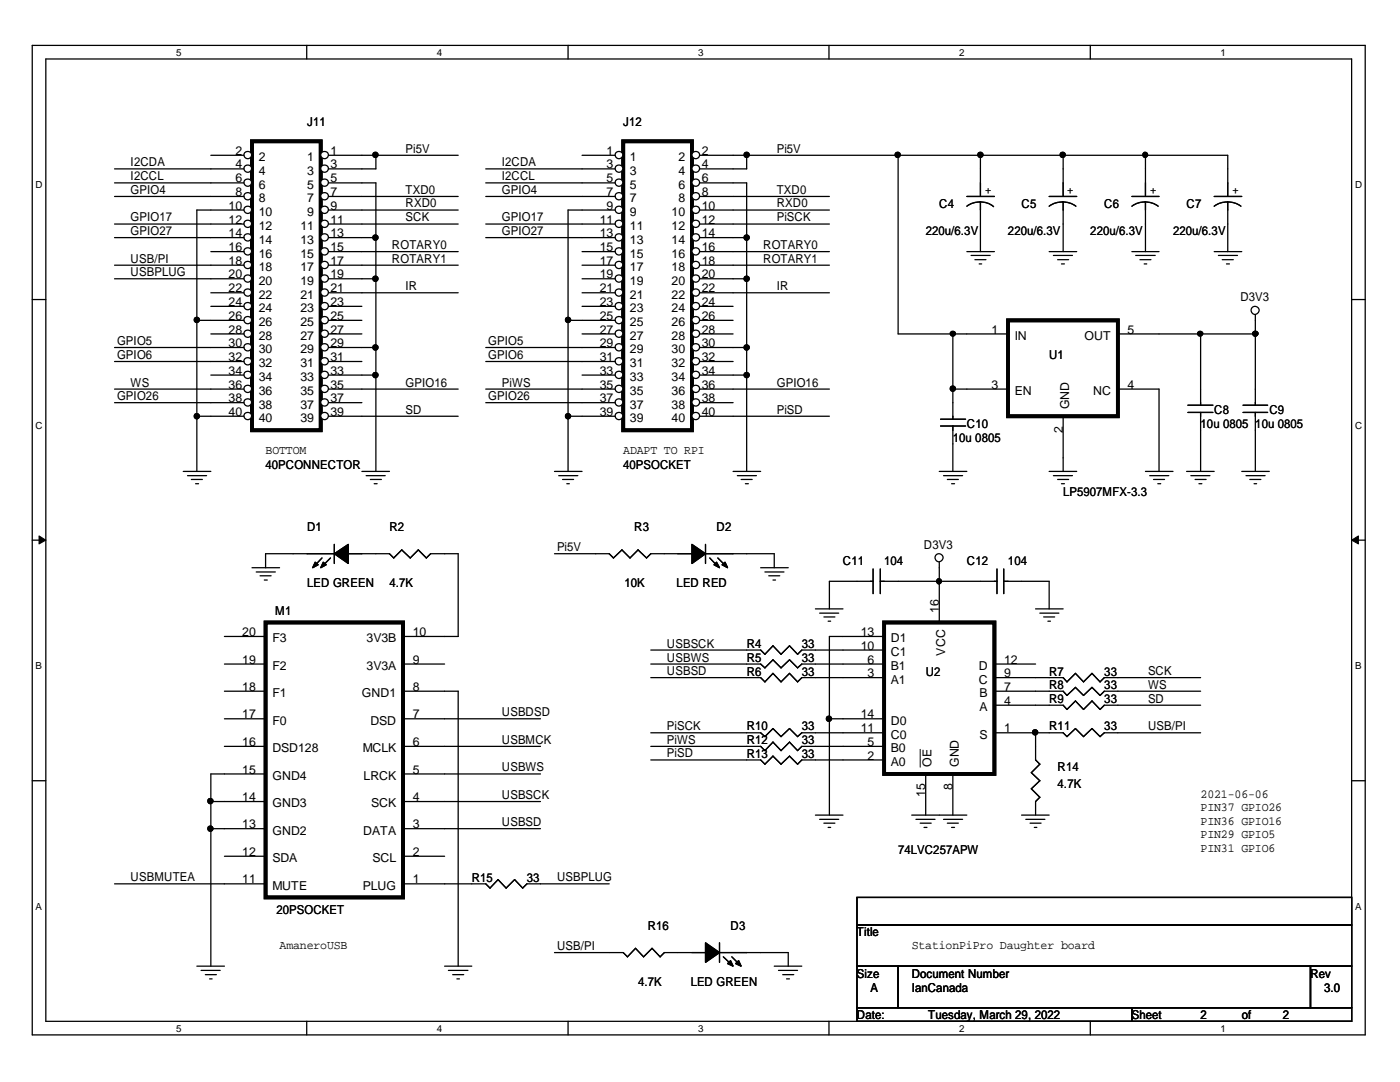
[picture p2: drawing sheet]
<svg xmlns="http://www.w3.org/2000/svg" width="279mm" height="216mm" viewBox="0 0 279 216" stroke-linecap="round" stroke-linejoin="round" font-family="sans-serif">
<path d="M6.4 9.1h266.1v197.4h-266.1zM9.1 11.8h260.6v192h-260.6z" fill="none" stroke="#000" stroke-width=".25"/>
<g fill="#fff">
<path d="M35.1 9.3h1.1v2.2h-1.1z"/>
<path d="M35.1 204h1.1v2.2h-1.1z"/>
</g>
<path d="M61.2 9.1v2.7M61.2 203.8v2.7" fill="none" stroke="#000" stroke-width=".25"/>
<g fill="#fff">
<path d="M87.2 9.3h1.1v2.2h-1.1z"/>
<path d="M87.2 204h1.1v2.2h-1.1z"/>
</g>
<path d="M113.4 9.1v2.7M113.4 203.8v2.7" fill="none" stroke="#000" stroke-width=".25"/>
<g fill="#fff">
<path d="M139.4 9.3h1.1v2.2h-1.1z"/>
<path d="M139.4 204h1.1v2.2h-1.1z"/>
</g>
<path d="M165.4 9.1v2.7M165.4 203.8v2.7" fill="none" stroke="#000" stroke-width=".25"/>
<g fill="#fff">
<path d="M191.4 9.3h1.1v2.2h-1.1z"/>
<path d="M191.4 204h1.1v2.2h-1.1z"/>
</g>
<path d="M217.6 9.1v2.7M217.6 203.8v2.7" fill="none" stroke="#000" stroke-width=".25"/>
<g fill="#fff">
<path d="M243.6 9.3h1.1v2.2h-1.1z"/>
<path d="M243.6 204h1.1v2.2h-1.1z"/>
<path d="M7.1 35.7h1.5v2.2h-1.5z"/>
<path d="M270.4 35.7h1.5v2.2h-1.5z"/>
<path d="M7.1 83.7h1.5v2.2h-1.5z"/>
<path d="M270.4 83.7h1.5v2.2h-1.5z"/>
</g>
<path d="M6.4 59.8h2.7M269.7 59.8h2.8" fill="none" stroke="#000" stroke-width=".25"/>
<g fill="#fff">
<path d="M7.1 131.7h1.3v2.2h-1.3z"/>
<path d="M270.4 131.7h1.3v2.2h-1.3z"/>
</g>
<path d="M6.4 107.8h2.7M269.7 107.8h2.8" fill="none" stroke="#000" stroke-width=".25"/>
<g fill="#000" stroke="#000" stroke-width=".2">
<path d="M7.8 106.9l1.3 .9-1.3 .7z" fill-rule="evenodd"/>
<path d="M269.7 107.8l1.4-.9v1.6z" fill-rule="evenodd"/>
</g>
<g fill="#fff">
<path d="M7.1 179.7h1.3v2.2h-1.3z"/>
<path d="M270.4 179.7h1.3v2.2h-1.3z"/>
</g>
<g fill="none" stroke="#000" stroke-width=".25">
<path d="M22.9 36.5h19.2M22.9 39.2h19.2M22.9 33.7h19.2M72.2 36.5h2.8v57.6M72.2 39.2h19.2M72.2 31h19.2M75 31v2.7h-2.8M96.9 36.5h19.3M96.9 39.2h19.3M96.9 33.7h19.3M146.3 36.5h2.7v57.6M146.3 39.2h19.2"/>
<path d="M146.3 31h98.7v8.2M149 31v2.7h-2.7M179.2 31v35.6h22M193 39.2h5.5M195.7 31v8.2M212.2 31v2.7M225.9 39.2h5.4M228.6 31v8.2M242.3 39.2h5.5M22.9 47.4h19.2M22.9 55.6h19.2M22.9 44.7h19.2"/>
<path d="M22.9 52.9h19.2M42.1 41.9h-2.8v52.2M72.2 47.4h2.8M72.2 55.6h2.8M72.2 41.9h19.2M72.2 44.7h19.2M72.2 58.4h19.2M72.2 50.2h19.2M72.2 52.9h19.2M96.9 47.4h19.3M96.9 44.7h19.3M116.2 41.9h-2.8v52.2"/>
<path d="M146.3 47.4h2.7M146.3 55.6h2.7M146.3 41.9h19.2M146.3 44.7h19.2M146.3 58.4h19.2M146.3 50.2h19.2M146.3 52.9h19.2M193 41.1a4.4 4.4 0 0 1 5.3 .1M193 50.2h5.5M193.8 51h3.8M194.6 51.8h2.2M195.4 52.7h.5"/>
<path d="M195.7 40.3v9.9M209.4 50.2h5.5M210.2 51h3.8M211.1 51.8h2.2M211.8 52.7h.6M212.2 44.7v5.5M225.9 41.1a4.5 4.5 0 0 1 5.2 0M225.9 50.2h5.4M226.7 51h3.8M227.5 51.8h2.2M228.3 52.7h.6M228.6 40.3v9.9"/>
<path d="M242.3 41.1a4.6 4.6 0 0 1 5.3 0M242.3 50.2h5.5M243.2 51h3.8M243.9 51.8h2.2M244.8 52.7h.6M245 40.3v9.9M22.9 69.3h19.2M22.9 77.6h19.2M22.9 72.1h19.2M39.3 63.9h2.8M72.2 69.3h2.8M72.2 74.8h2.8"/>
<path d="M72.2 77.6h19.2M96.9 69.3h19.3M96.9 77.6h19.3M96.9 72.1h19.3M113.4 63.9h2.8M146.3 69.3h2.7M146.3 74.8h2.7M146.3 77.6h19.2M190.2 77.6h11M190.2 66.6v17.1M223.1 77.6h8.2v16.5M223.1 66.6h27.4"/>
<path d="M239.6 66.6v11M250.5 62.8v18.1M22.9 80.3h19.2M36.6 94.1h5.5M37.4 94.9h3.8M38.2 95.7h2.2M39 96.5h.6M39.3 83.1h2.8M72.2 83.1h19.2M72.2 94.1h5.5M73.1 94.9h3.8M73.9 95.7h2.2"/>
<path d="M74.7 96.5h.6M96.9 80.3h19.3M110.7 94.1h5.5M111.5 94.9h3.8M112.3 95.7h2.2M113.1 96.5h.5M113.4 83.1h2.8M146.3 83.1h19.2M146.3 94.1h5.5M147.2 94.9h3.8M147.9 95.7h2.2M148.8 96.5h.6"/>
<path d="M187.5 94.1h5.5M187.7 85h5M187.7 83.7h5M188.3 94.9h3.8M189.1 95.7h2.2M189.9 96.5h.6M190.2 85v9.1M209.4 94.1h5.5M210.2 94.9h3.8M211.1 95.7h2.2M211.8 96.5h.6M212.2 83.1v11"/>
<path d="M228.6 94.1h5.5M229.4 94.9h3.9M230.2 95.7h2.2M231.1 96.5h.5M236.8 94.1h5.5M237.7 94.9h3.8M238.5 95.7h2.2M239.3 96.5h.6M239.6 85.9v8.2M247.8 94.1h5.5M248.1 82.3h4.9M248.1 80.9h4.9"/>
<path d="M248.7 94.9h3.8M249.4 95.7h2.2M250.3 96.5h.5M250.5 82.3v11.8M50.3 113.3h5.5M51.1 114.1h3.8M51.9 114.9h2.2M52.7 115.7h.6M64.3 111.3l-1.6 1.7M66 111.3l-1.7 1.7M66.7 110.5h-13.7v2.8M66.7 108.6v3.8"/>
<path d="M69.5 110.5h5.5M88.7 110.5h2.7v16.5h-2.7M110.7 110.5h8.2M149 110.5h5.5v2.8M151.8 113.3h5.5M152.7 114.1h3.8M153.4 114.9h2.2M154.3 115.7h.5M174.2 116h-8.7v5.5M174.2 113.5v4.9M175.7 116h20M175.7 113.5v4.9"/>
<path d="M187.5 112.2v3.8M203.9 116h5.5v5.5M88.7 137.9h2.7v54.9M129.9 135.2h21.9l.9 .9 1.6-1.7 1.6 1.7 1.7-1.7 1.6 1.7 .8-.9h8.2M129.9 129.7h21.9l.9 .9 1.6-1.7 1.6 1.7 1.7-1.7 1.6 1.7 .8-.9h8.2M129.9 132.5h21.9l.9 .8 1.6-1.6 1.6 1.6 1.7-1.6 1.6 1.6 .8-.8h8.2M162.7 121.5h5.5M163.6 122.3h3.8M164.4 123.1h2.2M165.3 124h.5M168.2 127h-2.7v35.6M206.7 137.9h5.5l.7 .9 1.7-1.6 1.6 1.6 1.7-1.6 1.6 1.6 .9-.9h19.2"/>
<path d="M206.7 135.2h2.7M206.7 121.5h5.5M207.5 122.3h3.8M208.3 123.1h2.2M209.1 124h.5M223.1 135.2h16.5M6.4 155.8h2.7M42.1 159.9h2.7M44.8 154.4h-2.7v38.4M88.7 154.4h19.2M88.7 159.9h19.2M88.7 148.9h19.2"/>
<path d="M88.7 143.4h19.2M129.9 148.9h21.9l.9 .9 1.6-1.7 1.6 1.7 1.7-1.7 1.6 1.7 .8-.9h8.2M129.9 146.2h21.9l.9 .8 1.6-1.6 1.6 1.6 1.7-1.6 1.6 1.6 .8-.8h8.2M129.9 151.6h21.9l.9 .9 1.6-1.6 1.6 1.6 1.7-1.6 1.6 1.6 .8-.9h8.2M165.5 143.4h2.7M206.7 140.7h5.5l.7 .9 1.7-1.7 1.6 1.7 1.7-1.7 1.6 1.7 .9-.9h19.2M209.4 146.2h-2.7v2.7M223.1 146.2h16.5M269.7 155.8h2.8M22.9 176.4h21.9M42.1 165.4h2.7M88.7 165.4h19.2"/>
<path d="M88.7 176.4h8.2l.9 .8 1.6-1.7 1.6 1.7 1.7-1.7 1.6 1.7 .9-.8h16.4M162.7 162.6h5.5M163.6 163.5h3.8M164.4 164.3h2.2M165.3 165.1h.5M171 179.1h98.7v5.5h-98.7zM181.9 162.6h11.1M182.8 163.5h3.8M183.6 164.3h2.2M184.4 165.1h.6M188.3 163.5h3.8M189.1 164.3h2.2"/>
<path d="M189.9 165.1h.6M203.9 162.6h5.5M204.7 163.5h3.8M205.6 164.3h2.2M206.4 165.1h.5M39.3 192.8h5.5M40.1 193.6h3.8M41 194.5h2.2M41.8 195.3h.5M88.7 192.8h5.4M89.5 193.6h3.9M90.3 194.5h2.2"/>
<path d="M91.2 195.3h.5M110.7 190.1h10.9M151.8 190.1h5.5v2.7M154.5 192.8h5.5M155.4 193.6h3.8M156.2 194.5h2.2M157 195.3h.6M171 184.6h98.7v8.2h-98.7zM171 192.8h8.2v8.3h-8.2zM179.2 192.8h82.3v8.3h-82.3zM261.5 192.8h8.2v8.3h-8.2zM171 201.1h54.9v2.7h-54.9z"/>
<path d="M225.9 201.1h43.8v2.7h-43.8z"/>
<circle cx="250.5" cy="61.9" r=".8"/>
<circle cx="187.4" cy="111.3" r=".8"/>
</g>
<g fill="#000" stroke="#000" stroke-width=".25">
<path d="M62.9 112.2l.6 .5-1.1 .6z" fill-rule="evenodd"/>
<path d="M62.9 112.2l.6 .5-1.1 .6z" fill-rule="evenodd"/>
<path d="M64.5 112.2l.6 .5-1.1 .6z" fill-rule="evenodd"/>
<path d="M64.5 112.2l.6 .5-1.1 .6z" fill-rule="evenodd"/>
<path d="M66.7 110.5l2.8-1.9v3.8z" fill-rule="evenodd"/>
<path d="M66.7 110.5l2.8-1.9v3.8z" fill-rule="evenodd"/>
<circle cx="74.9" cy="30.9" r=".52"/>
<circle cx="149" cy="30.9" r=".52"/>
<circle cx="179.1" cy="30.9" r=".52"/>
<circle cx="195.7" cy="30.9" r=".52"/>
<circle cx="212.1" cy="30.9" r=".52"/>
<circle cx="228.5" cy="30.9" r=".5"/>
<circle cx="74.9" cy="47.4" r=".52"/>
<circle cx="74.9" cy="55.6" r=".52"/>
<circle cx="149" cy="55.6" r=".52"/>
<circle cx="149" cy="47.4" r=".52"/>
<circle cx="39.3" cy="63.8" r=".52"/>
<circle cx="74.9" cy="74.8" r=".52"/>
<circle cx="74.9" cy="69.3" r=".52"/>
<circle cx="113.4" cy="63.8" r=".52"/>
<circle cx="149" cy="74.8" r=".52"/>
<circle cx="149" cy="69.3" r=".52"/>
<circle cx="190.2" cy="77.5" r=".52"/>
<circle cx="190.2" cy="66.6" r=".5"/>
<circle cx="239.5" cy="66.6" r=".5"/>
<circle cx="250.5" cy="66.6" r=".5"/>
<circle cx="39.3" cy="83" r=".52"/>
<circle cx="113.4" cy="83" r=".52"/>
<circle cx="187.4" cy="116" r=".5"/>
<circle cx="42" cy="159.8" r=".52"/>
<circle cx="165.4" cy="143.4" r=".52"/>
<circle cx="206.6" cy="146.1" r=".52"/>
<circle cx="42" cy="165.3" r=".52"/>
</g>
<path d="M124.4 28.2h13.7v57.7h-13.7zM201.2 63.9h21.9v19.2h-21.9z" fill="none" stroke="#000" stroke-width=".76"/>
<circle cx="123.5" cy="30.9" r=".75" fill="#fff" stroke="#000" stroke-width=".25"/>
<path d="M116.2 31h6.6" fill="none" stroke="#000" stroke-width=".25"/>
<circle cx="138.9" cy="30.9" r=".75" fill="#fff" stroke="#000" stroke-width=".25"/>
<path d="M139.7 31h6.6" fill="none" stroke="#000" stroke-width=".25"/>
<circle cx="123.5" cy="33.7" r=".75" fill="#fff" stroke="#000" stroke-width=".25"/>
<path d="M116.2 33.7h6.6" fill="none" stroke="#000" stroke-width=".25"/>
<circle cx="138.9" cy="33.7" r=".75" fill="#fff" stroke="#000" stroke-width=".25"/>
<path d="M139.7 33.7h6.6" fill="none" stroke="#000" stroke-width=".25"/>
<circle cx="123.5" cy="36.5" r=".75" fill="#fff" stroke="#000" stroke-width=".25"/>
<path d="M116.2 36.5h6.6" fill="none" stroke="#000" stroke-width=".25"/>
<circle cx="138.9" cy="36.5" r=".75" fill="#fff" stroke="#000" stroke-width=".25"/>
<path d="M139.7 36.5h6.6" fill="none" stroke="#000" stroke-width=".25"/>
<circle cx="123.5" cy="39.2" r=".75" fill="#fff" stroke="#000" stroke-width=".25"/>
<path d="M116.2 39.2h6.6" fill="none" stroke="#000" stroke-width=".25"/>
<circle cx="138.9" cy="39.2" r=".75" fill="#fff" stroke="#000" stroke-width=".25"/>
<path d="M139.7 39.2h6.6" fill="none" stroke="#000" stroke-width=".25"/>
<circle cx="123.5" cy="41.9" r=".75" fill="#fff" stroke="#000" stroke-width=".25"/>
<path d="M116.2 41.9h6.6" fill="none" stroke="#000" stroke-width=".25"/>
<circle cx="138.9" cy="41.9" r=".75" fill="#fff" stroke="#000" stroke-width=".25"/>
<path d="M139.7 41.9h6.6" fill="none" stroke="#000" stroke-width=".25"/>
<circle cx="123.5" cy="44.7" r=".75" fill="#fff" stroke="#000" stroke-width=".25"/>
<path d="M116.2 44.7h6.6" fill="none" stroke="#000" stroke-width=".25"/>
<circle cx="138.9" cy="44.7" r=".75" fill="#fff" stroke="#000" stroke-width=".25"/>
<path d="M139.7 44.7h6.6" fill="none" stroke="#000" stroke-width=".25"/>
<circle cx="123.5" cy="47.4" r=".75" fill="#fff" stroke="#000" stroke-width=".25"/>
<path d="M116.2 47.4h6.6" fill="none" stroke="#000" stroke-width=".25"/>
<circle cx="138.9" cy="47.4" r=".75" fill="#fff" stroke="#000" stroke-width=".25"/>
<path d="M139.7 47.4h6.6" fill="none" stroke="#000" stroke-width=".25"/>
<circle cx="123.5" cy="50.2" r=".75" fill="#fff" stroke="#000" stroke-width=".25"/>
<path d="M116.2 50.2h6.6" fill="none" stroke="#000" stroke-width=".25"/>
<circle cx="138.9" cy="50.2" r=".75" fill="#fff" stroke="#000" stroke-width=".25"/>
<path d="M139.7 50.2h6.6" fill="none" stroke="#000" stroke-width=".25"/>
<circle cx="123.5" cy="52.9" r=".75" fill="#fff" stroke="#000" stroke-width=".25"/>
<path d="M116.2 52.9h6.6" fill="none" stroke="#000" stroke-width=".25"/>
<circle cx="138.9" cy="52.9" r=".75" fill="#fff" stroke="#000" stroke-width=".25"/>
<path d="M139.7 52.9h6.6" fill="none" stroke="#000" stroke-width=".25"/>
<circle cx="123.5" cy="55.6" r=".75" fill="#fff" stroke="#000" stroke-width=".25"/>
<path d="M116.2 55.6h6.6" fill="none" stroke="#000" stroke-width=".25"/>
<circle cx="138.9" cy="55.6" r=".75" fill="#fff" stroke="#000" stroke-width=".25"/>
<path d="M139.7 55.6h6.6" fill="none" stroke="#000" stroke-width=".25"/>
<circle cx="123.5" cy="58.4" r=".75" fill="#fff" stroke="#000" stroke-width=".25"/>
<path d="M116.2 58.4h6.6" fill="none" stroke="#000" stroke-width=".25"/>
<circle cx="138.9" cy="58.4" r=".75" fill="#fff" stroke="#000" stroke-width=".25"/>
<path d="M139.7 58.4h6.6" fill="none" stroke="#000" stroke-width=".25"/>
<circle cx="123.5" cy="61.1" r=".75" fill="#fff" stroke="#000" stroke-width=".25"/>
<path d="M116.2 61.1h6.6" fill="none" stroke="#000" stroke-width=".25"/>
<circle cx="138.9" cy="61.1" r=".75" fill="#fff" stroke="#000" stroke-width=".25"/>
<path d="M139.7 61.1h6.6" fill="none" stroke="#000" stroke-width=".25"/>
<circle cx="123.5" cy="63.9" r=".75" fill="#fff" stroke="#000" stroke-width=".25"/>
<path d="M116.2 63.9h6.6" fill="none" stroke="#000" stroke-width=".25"/>
<circle cx="138.9" cy="63.9" r=".75" fill="#fff" stroke="#000" stroke-width=".25"/>
<path d="M139.7 63.9h6.6" fill="none" stroke="#000" stroke-width=".25"/>
<circle cx="123.5" cy="66.6" r=".75" fill="#fff" stroke="#000" stroke-width=".25"/>
<path d="M116.2 66.6h6.6" fill="none" stroke="#000" stroke-width=".25"/>
<circle cx="138.9" cy="66.6" r=".75" fill="#fff" stroke="#000" stroke-width=".25"/>
<path d="M139.7 66.6h6.6" fill="none" stroke="#000" stroke-width=".25"/>
<circle cx="123.5" cy="69.3" r=".75" fill="#fff" stroke="#000" stroke-width=".25"/>
<path d="M116.2 69.3h6.6" fill="none" stroke="#000" stroke-width=".25"/>
<circle cx="138.9" cy="69.3" r=".75" fill="#fff" stroke="#000" stroke-width=".25"/>
<path d="M139.7 69.3h6.6" fill="none" stroke="#000" stroke-width=".25"/>
<circle cx="123.5" cy="72.1" r=".75" fill="#fff" stroke="#000" stroke-width=".25"/>
<path d="M116.2 72.1h6.6" fill="none" stroke="#000" stroke-width=".25"/>
<circle cx="138.9" cy="72.1" r=".75" fill="#fff" stroke="#000" stroke-width=".25"/>
<path d="M139.7 72.1h6.6" fill="none" stroke="#000" stroke-width=".25"/>
<circle cx="123.5" cy="74.8" r=".75" fill="#fff" stroke="#000" stroke-width=".25"/>
<path d="M116.2 74.8h6.6" fill="none" stroke="#000" stroke-width=".25"/>
<circle cx="138.9" cy="74.8" r=".75" fill="#fff" stroke="#000" stroke-width=".25"/>
<path d="M139.7 74.8h6.6" fill="none" stroke="#000" stroke-width=".25"/>
<circle cx="123.5" cy="77.6" r=".75" fill="#fff" stroke="#000" stroke-width=".25"/>
<path d="M116.2 77.6h6.6" fill="none" stroke="#000" stroke-width=".25"/>
<circle cx="138.9" cy="77.6" r=".75" fill="#fff" stroke="#000" stroke-width=".25"/>
<path d="M139.7 77.6h6.6" fill="none" stroke="#000" stroke-width=".25"/>
<circle cx="123.5" cy="80.3" r=".75" fill="#fff" stroke="#000" stroke-width=".25"/>
<path d="M116.2 80.3h6.6" fill="none" stroke="#000" stroke-width=".25"/>
<circle cx="138.9" cy="80.3" r=".75" fill="#fff" stroke="#000" stroke-width=".25"/>
<path d="M139.7 80.3h6.6" fill="none" stroke="#000" stroke-width=".25"/>
<circle cx="123.5" cy="83" r=".75" fill="#fff" stroke="#000" stroke-width=".25"/>
<path d="M116.2 83.1h6.6" fill="none" stroke="#000" stroke-width=".25"/>
<circle cx="138.9" cy="83" r=".75" fill="#fff" stroke="#000" stroke-width=".25"/>
<path d="M139.7 83.1h6.6M195.7 116h3.3M199 113.5v4.9M200.3 116h3.6M200.3 113.5v4.9M209.4 135.2h2.8l.7 .9 1.7-1.7 1.6 1.7 1.7-1.7 1.6 1.7 .9-.9h2.7M206.7 148.9v2.7l.8 .9-1.7 1.7 1.7 1.6-1.7 1.6 1.7 1.7-.8 .8v2.7M121.6 190.1h2.8l.8 .8 1.6-1.7 1.6 1.7 1.7-1.7 1.6 1.7 .9-.8h8.2M143.6 190.1h8.2M143.6 188.1v3.9M144.4 190.9l1.6 1.6M146 190.9l1.7 1.6" fill="none" stroke="#000" stroke-width=".25"/>
<g fill="#000" stroke="#000" stroke-width=".25">
<path d="M140.8 188.1l2.8 2-2.8 1.9z" fill-rule="evenodd"/>
<path d="M140.8 188.1l2.8 2-2.8 1.9z" fill-rule="evenodd"/>
<path d="M145.8 191.7l.5 1.1-1.1-.5z" fill-rule="evenodd"/>
<path d="M145.8 191.7l.5 1.1-1.1-.5z" fill-rule="evenodd"/>
<path d="M147.4 191.7l.5 1.1-1.1-.5z" fill-rule="evenodd"/>
<path d="M147.4 191.7l.5 1.1-1.1-.5z" fill-rule="evenodd"/>
</g>
<path d="M50.3 28.2h13.7v57.7h-13.7z" fill="none" stroke="#000" stroke-width=".76"/>
<circle cx="64.8" cy="30.9" r=".75" fill="#fff" stroke="#000" stroke-width=".25"/>
<path d="M65.6 31h6.6" fill="none" stroke="#000" stroke-width=".25"/>
<circle cx="49.5" cy="30.9" r=".75" fill="#fff" stroke="#000" stroke-width=".25"/>
<path d="M42.1 31h6.6" fill="none" stroke="#000" stroke-width=".25"/>
<circle cx="64.8" cy="33.7" r=".75" fill="#fff" stroke="#000" stroke-width=".25"/>
<path d="M65.6 33.7h6.6" fill="none" stroke="#000" stroke-width=".25"/>
<circle cx="49.5" cy="33.7" r=".75" fill="#fff" stroke="#000" stroke-width=".25"/>
<path d="M42.1 33.7h6.6" fill="none" stroke="#000" stroke-width=".25"/>
<circle cx="64.8" cy="36.5" r=".75" fill="#fff" stroke="#000" stroke-width=".25"/>
<path d="M65.6 36.5h6.6" fill="none" stroke="#000" stroke-width=".25"/>
<circle cx="49.5" cy="36.5" r=".75" fill="#fff" stroke="#000" stroke-width=".25"/>
<path d="M42.1 36.5h6.6" fill="none" stroke="#000" stroke-width=".25"/>
<circle cx="64.8" cy="39.2" r=".75" fill="#fff" stroke="#000" stroke-width=".25"/>
<path d="M65.6 39.2h6.6" fill="none" stroke="#000" stroke-width=".25"/>
<circle cx="49.5" cy="39.2" r=".75" fill="#fff" stroke="#000" stroke-width=".25"/>
<path d="M42.1 39.2h6.6" fill="none" stroke="#000" stroke-width=".25"/>
<circle cx="64.8" cy="41.9" r=".75" fill="#fff" stroke="#000" stroke-width=".25"/>
<path d="M65.6 41.9h6.6" fill="none" stroke="#000" stroke-width=".25"/>
<circle cx="49.5" cy="41.9" r=".75" fill="#fff" stroke="#000" stroke-width=".25"/>
<path d="M42.1 41.9h6.6" fill="none" stroke="#000" stroke-width=".25"/>
<circle cx="64.8" cy="44.7" r=".75" fill="#fff" stroke="#000" stroke-width=".25"/>
<path d="M65.6 44.7h6.6" fill="none" stroke="#000" stroke-width=".25"/>
<circle cx="49.5" cy="44.7" r=".75" fill="#fff" stroke="#000" stroke-width=".25"/>
<path d="M42.1 44.7h6.6" fill="none" stroke="#000" stroke-width=".25"/>
<circle cx="64.8" cy="47.4" r=".75" fill="#fff" stroke="#000" stroke-width=".25"/>
<path d="M65.6 47.4h6.6" fill="none" stroke="#000" stroke-width=".25"/>
<circle cx="49.5" cy="47.4" r=".75" fill="#fff" stroke="#000" stroke-width=".25"/>
<path d="M42.1 47.4h6.6" fill="none" stroke="#000" stroke-width=".25"/>
<circle cx="64.8" cy="50.2" r=".75" fill="#fff" stroke="#000" stroke-width=".25"/>
<path d="M65.6 50.2h6.6" fill="none" stroke="#000" stroke-width=".25"/>
<circle cx="49.5" cy="50.2" r=".75" fill="#fff" stroke="#000" stroke-width=".25"/>
<path d="M42.1 50.2h6.6" fill="none" stroke="#000" stroke-width=".25"/>
<circle cx="64.8" cy="52.9" r=".75" fill="#fff" stroke="#000" stroke-width=".25"/>
<path d="M65.6 52.9h6.6" fill="none" stroke="#000" stroke-width=".25"/>
<circle cx="49.5" cy="52.9" r=".75" fill="#fff" stroke="#000" stroke-width=".25"/>
<path d="M42.1 52.9h6.6" fill="none" stroke="#000" stroke-width=".25"/>
<circle cx="64.8" cy="55.6" r=".75" fill="#fff" stroke="#000" stroke-width=".25"/>
<path d="M65.6 55.6h6.6" fill="none" stroke="#000" stroke-width=".25"/>
<circle cx="49.5" cy="55.6" r=".75" fill="#fff" stroke="#000" stroke-width=".25"/>
<path d="M42.1 55.6h6.6" fill="none" stroke="#000" stroke-width=".25"/>
<circle cx="64.8" cy="58.4" r=".75" fill="#fff" stroke="#000" stroke-width=".25"/>
<path d="M65.6 58.4h6.6" fill="none" stroke="#000" stroke-width=".25"/>
<circle cx="49.5" cy="58.4" r=".75" fill="#fff" stroke="#000" stroke-width=".25"/>
<path d="M42.1 58.4h6.6" fill="none" stroke="#000" stroke-width=".25"/>
<circle cx="64.8" cy="61.1" r=".75" fill="#fff" stroke="#000" stroke-width=".25"/>
<path d="M65.6 61.1h6.6" fill="none" stroke="#000" stroke-width=".25"/>
<circle cx="49.5" cy="61.1" r=".75" fill="#fff" stroke="#000" stroke-width=".25"/>
<path d="M42.1 61.1h6.6" fill="none" stroke="#000" stroke-width=".25"/>
<circle cx="64.8" cy="63.9" r=".75" fill="#fff" stroke="#000" stroke-width=".25"/>
<path d="M65.6 63.9h6.6" fill="none" stroke="#000" stroke-width=".25"/>
<circle cx="49.5" cy="63.9" r=".75" fill="#fff" stroke="#000" stroke-width=".25"/>
<path d="M42.1 63.9h6.6" fill="none" stroke="#000" stroke-width=".25"/>
<circle cx="64.8" cy="66.6" r=".75" fill="#fff" stroke="#000" stroke-width=".25"/>
<path d="M65.6 66.6h6.6" fill="none" stroke="#000" stroke-width=".25"/>
<circle cx="49.5" cy="66.6" r=".75" fill="#fff" stroke="#000" stroke-width=".25"/>
<path d="M42.1 66.6h6.6" fill="none" stroke="#000" stroke-width=".25"/>
<circle cx="64.8" cy="69.3" r=".75" fill="#fff" stroke="#000" stroke-width=".25"/>
<path d="M65.6 69.3h6.6" fill="none" stroke="#000" stroke-width=".25"/>
<circle cx="49.5" cy="69.3" r=".75" fill="#fff" stroke="#000" stroke-width=".25"/>
<path d="M42.1 69.3h6.6" fill="none" stroke="#000" stroke-width=".25"/>
<circle cx="64.8" cy="72.1" r=".75" fill="#fff" stroke="#000" stroke-width=".25"/>
<path d="M65.6 72.1h6.6" fill="none" stroke="#000" stroke-width=".25"/>
<circle cx="49.5" cy="72.1" r=".75" fill="#fff" stroke="#000" stroke-width=".25"/>
<path d="M42.1 72.1h6.6" fill="none" stroke="#000" stroke-width=".25"/>
<circle cx="64.8" cy="74.8" r=".75" fill="#fff" stroke="#000" stroke-width=".25"/>
<path d="M65.6 74.8h6.6" fill="none" stroke="#000" stroke-width=".25"/>
<circle cx="49.5" cy="74.8" r=".75" fill="#fff" stroke="#000" stroke-width=".25"/>
<path d="M42.1 74.8h6.6" fill="none" stroke="#000" stroke-width=".25"/>
<circle cx="64.8" cy="77.6" r=".75" fill="#fff" stroke="#000" stroke-width=".25"/>
<path d="M65.6 77.6h6.6" fill="none" stroke="#000" stroke-width=".25"/>
<circle cx="49.5" cy="77.6" r=".75" fill="#fff" stroke="#000" stroke-width=".25"/>
<path d="M42.1 77.6h6.6" fill="none" stroke="#000" stroke-width=".25"/>
<circle cx="64.8" cy="80.3" r=".75" fill="#fff" stroke="#000" stroke-width=".25"/>
<path d="M65.6 80.3h6.6" fill="none" stroke="#000" stroke-width=".25"/>
<circle cx="49.5" cy="80.3" r=".75" fill="#fff" stroke="#000" stroke-width=".25"/>
<path d="M42.1 80.3h6.6" fill="none" stroke="#000" stroke-width=".25"/>
<circle cx="64.8" cy="83" r=".75" fill="#fff" stroke="#000" stroke-width=".25"/>
<path d="M65.6 83.1h6.6" fill="none" stroke="#000" stroke-width=".25"/>
<circle cx="49.5" cy="83" r=".75" fill="#fff" stroke="#000" stroke-width=".25"/>
<g fill="none" stroke="#000" stroke-width=".25">
<path d="M209.4 39.2h5.5M212.2 33.7v5.5M209.4 41.1l1.2-.6 1.5-.2 1.4 .2 1.2 .6M212.2 40.3v4.4M239.6 77.6v3.3M42.1 83.1h6.6M237.1 82.3h5M237.1 80.9h5M239.6 82.3v3.6M75 110.5h2.7l.9 .8 1.6-1.6 1.7 1.6 1.6-1.6 1.6 1.6 .8-.8h2.8M118.9 110.5h2.7l.8 .8 1.7-1.6 1.6 1.6 1.6-1.6 1.7 1.6 .9-.8h8.2M140.8 110.5h8.2"/>
<path d="M140.8 108.6v3.8M141.6 111.3l1.7 1.7M143.3 111.3l1.6 1.7M187.5 116v8.2M44.8 137.9h8.2M44.8 132.5h8.2M44.8 127h8.2M80.4 137.9h8.3M80.4 132.5h8.3M80.4 127h8.3M168.2 132.5h8.2M168.2 127h8.2"/>
<path d="M168.2 135.2h8.2M168.2 129.7h8.2M198.5 137.9h8.2M198.5 132.5h8.2M198.5 135.2h8.2M44.8 159.9h8.2M44.8 154.4h8.2M44.8 148.9h8.2M44.8 143.4h8.2M80.4 159.9h8.3M80.4 154.4h8.3M80.4 148.9h8.3"/>
<path d="M80.4 143.4h8.3M168.2 148.9h8.2M168.2 143.4h8.2M168.2 146.2h8.2M168.2 151.6h8.2M184.7 154.4v8.2M190.2 154.4v8.2M198.5 146.2h8.2M198.5 140.7h8.2M209.4 146.2h2.8l.7 .8 1.7-1.6 1.6 1.6 1.7-1.6 1.6 1.6 .9-.8h2.7M44.8 176.4h8.2M44.8 170.9h8.2"/>
<path d="M44.8 165.4h8.2M80.4 176.4h8.3M80.4 170.9h8.3M80.4 165.4h8.3"/>
</g>
<path d="M53 124.2h27.4v54.9h-27.4zM176.4 124.2h22.1v30.2h-22.1z" fill="none" stroke="#000" stroke-width=".76"/>
<path d="M183.6 149.5v3.6" fill="none" stroke="#000" stroke-width=".2"/>
<g fill="#000" stroke="#000" stroke-width=".25">
<path d="M138.1 108.6l2.7 1.9-2.7 1.9z" fill-rule="evenodd"/>
<path d="M138.1 108.6l2.7 1.9-2.7 1.9z" fill-rule="evenodd"/>
<path d="M143 112.2l.6 1.1-1.1-.6z" fill-rule="evenodd"/>
<path d="M143 112.2l.6 1.1-1.1-.6z" fill-rule="evenodd"/>
<path d="M144.1 112.7l.6-.5 .5 1.1z" fill-rule="evenodd"/>
<path d="M144.1 112.7l.6-.5 .5 1.1z" fill-rule="evenodd"/>
<circle cx="74.9" cy="30.9" r=".52"/>
<circle cx="149" cy="30.9" r=".52"/>
<circle cx="179.1" cy="30.9" r=".52"/>
<circle cx="195.7" cy="30.9" r=".52"/>
<circle cx="212.1" cy="30.9" r=".52"/>
<circle cx="228.5" cy="30.9" r=".5"/>
<circle cx="74.9" cy="47.4" r=".52"/>
<circle cx="74.9" cy="55.6" r=".52"/>
<circle cx="149" cy="55.6" r=".52"/>
<circle cx="149" cy="47.4" r=".52"/>
<circle cx="39.3" cy="63.8" r=".52"/>
<circle cx="74.9" cy="74.8" r=".52"/>
<circle cx="74.9" cy="69.3" r=".52"/>
<circle cx="113.4" cy="63.8" r=".52"/>
<circle cx="149" cy="74.8" r=".52"/>
<circle cx="149" cy="69.3" r=".52"/>
<circle cx="190.2" cy="77.5" r=".52"/>
<circle cx="190.2" cy="66.6" r=".5"/>
<circle cx="239.5" cy="66.6" r=".5"/>
<circle cx="250.5" cy="66.6" r=".5"/>
<circle cx="39.3" cy="83" r=".52"/>
<circle cx="113.4" cy="83" r=".52"/>
<circle cx="187.4" cy="116" r=".5"/>
<circle cx="42" cy="159.8" r=".52"/>
<circle cx="165.4" cy="143.4" r=".52"/>
<circle cx="206.6" cy="146.1" r=".52"/>
<circle cx="42" cy="165.3" r=".52"/>
</g>
<g font-size="2.5">
<text x="61.3" y="25.1">J11</text>
<text x="124.4" y="25.1">J12</text>
<text x="26.1" y="33.2">I2CDA</text>
<text x="26.1" y="36">I2CCL</text>
<text x="47" y="30.9">2</text>
<text x="47" y="33.6">4</text>
<text x="51.6" y="32.2">2</text>
<text x="51.6" y="34.9">4</text>
<text x="61.3" y="32.2">1</text>
<text x="61.3" y="34.9">3</text>
<text x="66" y="30.9">1</text>
<text x="66" y="33.6">3</text>
<text x="80.9" y="30.5">Pi5V</text>
<text x="100.2" y="36">I2CCL</text>
<text x="100.2" y="33.2">I2CDA</text>
<text x="121.1" y="30.9">1</text>
<text x="121.1" y="33.6">3</text>
<text x="125.7" y="32.2">1</text>
<text x="125.7" y="34.9">3</text>
<text x="135.4" y="32.2">2</text>
<text x="135.4" y="34.9">4</text>
<text x="140" y="30.9">2</text>
<text x="140" y="33.6">4</text>
<text x="155" y="30.5">Pi5V</text>
<text x="26.1" y="38.7">GPIO4</text>
<text x="45.6" y="41.8">10</text>
<text x="47" y="36.4">6</text>
<text x="47" y="39.1">8</text>
<text x="51.6" y="37.7">6</text>
<text x="51.6" y="40.4">8</text>
<text x="61.3" y="37.7">5</text>
<text x="61.3" y="40.4">7</text>
<text x="66" y="36.4">5</text>
<text x="66" y="39.1">7</text>
<text x="66" y="41.8">9</text>
<text x="80.9" y="38.7">TXD0</text>
<text x="80.9" y="41.4">RXD0</text>
<text x="100.2" y="38.7">GPIO4</text>
<text x="121.1" y="36.4">5</text>
<text x="121.1" y="39.1">7</text>
<text x="121.1" y="41.8">9</text>
<text x="125.7" y="37.7">5</text>
<text x="125.7" y="40.4">7</text>
<text x="135.4" y="37.7">6</text>
<text x="135.4" y="40.4">8</text>
<text x="140" y="36.4">6</text>
<text x="140" y="39.1">8</text>
<text x="140" y="41.8">10</text>
<text x="155" y="38.7">TXD0</text>
<text x="155" y="41.4">RXD0</text>
<text x="187.5" y="41.5">C4</text>
<text x="196.5" y="38.8">+</text>
<text x="203.9" y="41.5">C5</text>
<text x="212.9" y="38.8">+</text>
<text x="220.4" y="41.5">C6</text>
<text x="229.4" y="38.8">+</text>
<text x="236.8" y="41.5">C7</text>
<text x="245.9" y="38.8">+</text>
<text x="26.1" y="44.2">GPIO17</text>
<text x="26.1" y="46.9">GPIO27</text>
<text x="45.6" y="44.6">12</text>
<text x="45.6" y="47.3">14</text>
<text x="51.6" y="43.1">10</text>
<text x="51.6" y="45.9">12</text>
<text x="59.9" y="45.9">11</text>
<text x="61.3" y="43.1">9</text>
<text x="66" y="44.6">11</text>
<text x="66" y="47.3">13</text>
<text x="80.9" y="44.2">SCK</text>
<text x="100.2" y="44.2">GPIO17</text>
<text x="100.2" y="46.9">GPIO27</text>
<text x="119.7" y="44.6">11</text>
<text x="119.7" y="47.3">13</text>
<text x="125.7" y="43.1">9</text>
<text x="125.7" y="45.9">11</text>
<text x="134" y="43.1">10</text>
<text x="134" y="45.9">12</text>
<text x="140" y="44.6">12</text>
<text x="140" y="47.3">14</text>
<text x="155" y="44.2">PiSCK</text>
<text x="184.7" y="47">220u/6.3V</text>
<text x="201.2" y="47">220u/6.3V</text>
<text x="217.6" y="47">220u/6.3V</text>
<text x="234.1" y="47">220u/6.3V</text>
<text x="26.1" y="52.4">USB/PI</text>
<text x="45.6" y="50.1">16</text>
<text x="45.6" y="52.8">18</text>
<text x="51.6" y="48.6">14</text>
<text x="51.6" y="51.4">16</text>
<text x="59.9" y="48.6">13</text>
<text x="59.9" y="51.4">15</text>
<text x="66" y="50.1">15</text>
<text x="66" y="52.8">17</text>
<text x="78.2" y="49.7">ROTARY0</text>
<text x="78.2" y="52.4">ROTARY1</text>
<text x="119.7" y="50.1">15</text>
<text x="119.7" y="52.8">17</text>
<text x="125.7" y="48.6">13</text>
<text x="125.7" y="51.4">15</text>
<text x="134" y="48.6">14</text>
<text x="134" y="51.4">16</text>
<text x="140" y="50.1">16</text>
<text x="140" y="52.8">18</text>
<text x="152.3" y="49.7">ROTARY0</text>
<text x="152.3" y="52.4">ROTARY1</text>
<text x="26.1" y="55.1">USBPLUG</text>
<text x="45.6" y="55.5">20</text>
<text x="45.6" y="58.3">22</text>
<text x="51.6" y="54.1">18</text>
<text x="51.6" y="56.8">20</text>
<text x="51.6" y="59.6">22</text>
<text x="59.9" y="54.1">17</text>
<text x="59.9" y="56.8">19</text>
<text x="59.9" y="59.6">21</text>
<text x="66" y="55.5">19</text>
<text x="66" y="58.3">21</text>
<text x="80.9" y="57.9">IR</text>
<text x="119.7" y="55.5">19</text>
<text x="119.7" y="58.3">21</text>
<text x="125.7" y="54.1">17</text>
<text x="125.7" y="56.8">19</text>
<text x="125.7" y="59.6">21</text>
<text x="134" y="54.1">18</text>
<text x="134" y="56.8">20</text>
<text x="134" y="59.6">22</text>
<text x="140" y="55.5">20</text>
<text x="140" y="58.3">22</text>
<text x="155" y="57.9">IR</text>
<text x="45.6" y="61">24</text>
<text x="45.6" y="63.8">26</text>
<text x="51.6" y="62.3">24</text>
<text x="51.6" y="65.1">26</text>
<text x="59.9" y="62.3">23</text>
<text x="59.9" y="65.1">25</text>
<text x="66" y="61">23</text>
<text x="66" y="63.8">25</text>
<text x="119.7" y="61">23</text>
<text x="119.7" y="63.8">25</text>
<text x="125.7" y="62.3">23</text>
<text x="125.7" y="65.1">25</text>
<text x="134" y="62.3">24</text>
<text x="134" y="65.1">26</text>
<text x="140" y="61">24</text>
<text x="140" y="63.8">26</text>
<text x="247.6" y="60.1">D3V3</text>
<text x="23.4" y="68.8">GPIO5</text>
<text x="23.4" y="71.6">GPIO6</text>
<text x="45.6" y="66.5">28</text>
<text x="45.6" y="69.3">30</text>
<text x="51.6" y="67.8">28</text>
<text x="51.6" y="70.5">30</text>
<text x="59.9" y="67.8">27</text>
<text x="59.9" y="70.5">29</text>
<text x="66" y="66.5">27</text>
<text x="66" y="69.3">29</text>
<text x="97.5" y="68.8">GPIO5</text>
<text x="97.5" y="71.6">GPIO6</text>
<text x="119.7" y="66.5">27</text>
<text x="119.7" y="69.3">29</text>
<text x="125.7" y="67.8">27</text>
<text x="125.7" y="70.5">29</text>
<text x="134" y="67.8">28</text>
<text x="134" y="70.5">30</text>
<text x="140" y="66.5">28</text>
<text x="140" y="69.3">30</text>
<text x="197.9" y="66.5">1</text>
<text x="202.5" y="67.8">IN</text>
<text x="209.4" y="71.6">U1</text>
<text x="216.4" y="67.8">OUT</text>
<text x="225" y="66.5">5</text>
<text x="26.1" y="77.1">WS</text>
<text x="45.6" y="72.1">32</text>
<text x="45.6" y="74.8">34</text>
<text x="45.6" y="77.6">36</text>
<text x="51.6" y="73.3">32</text>
<text x="51.6" y="76">34</text>
<text x="59.9" y="73.3">31</text>
<text x="59.9" y="76">33</text>
<text x="66" y="72.1">31</text>
<text x="66" y="74.8">33</text>
<text x="66" y="77.6">35</text>
<text x="80.9" y="77.1">GPIO16</text>
<text x="100.2" y="77.1">PiWS</text>
<text x="119.7" y="72.1">31</text>
<text x="119.7" y="74.8">33</text>
<text x="119.7" y="77.6">35</text>
<text x="125.7" y="73.3">31</text>
<text x="125.7" y="76">33</text>
<text x="134" y="73.3">32</text>
<text x="134" y="76">34</text>
<text x="140" y="72.1">32</text>
<text x="140" y="74.8">34</text>
<text x="140" y="77.6">36</text>
<text x="155" y="77.1">GPIO16</text>
<text x="197.9" y="77.6">3</text>
<text x="225" y="77.6">4</text>
<text x="23.4" y="79.8">GPIO26</text>
<text x="45.6" y="80.3">38</text>
<text x="45.6" y="83">40</text>
<text x="51.6" y="78.8">36</text>
<text x="51.6" y="81.5">38</text>
<text x="59.9" y="78.8">35</text>
<text x="59.9" y="81.5">37</text>
<text x="66" y="80.3">37</text>
<text x="66" y="83">39</text>
<text x="80.9" y="82.5">SD</text>
<text x="97.5" y="79.8">GPIO26</text>
<text x="119.7" y="80.3">37</text>
<text x="119.7" y="83">39</text>
<text x="125.7" y="78.8">35</text>
<text x="125.7" y="81.5">37</text>
<text x="134" y="78.8">36</text>
<text x="134" y="81.5">38</text>
<text x="140" y="80.3">38</text>
<text x="140" y="83">40</text>
<text x="155" y="82.5">PiSD</text>
<text x="202.5" y="78.8">EN</text>
<text x="213.4" y="81.7" transform="rotate(-90 213.4 81.7)">GND</text>
<text x="218.2" y="78.8">NC</text>
<text x="242.3" y="82.6">C8</text>
<text x="253.3" y="82.6">C9</text>
<text x="51.6" y="84.2">40</text>
<text x="59.9" y="84.2">39</text>
<text x="125.7" y="84.2">39</text>
<text x="134" y="84.2">40</text>
<text x="190.2" y="88.1">10u 0805</text>
<text x="193" y="85.3">C10</text>
<text x="212.1" y="86.4" transform="rotate(-90 212.1 86.4)">2</text>
<text x="239.6" y="85.3">10u 0805</text>
<text x="250.5" y="85.3">10u 0805</text>
<text x="53" y="90.6">BOTTOM</text>
<text x="53" y="93.6">40PCONNECTOR</text>
<text x="124.4" y="90.6">ADAPT TO RPI</text>
<text x="124.4" y="93.6">40PSOCKET</text>
<text x="212.2" y="99.1">LP5907MFX-3.3</text>
<text x="61.3" y="105.9">D1</text>
<text x="77.7" y="105.9">R2</text>
<text x="126.6" y="105.9">R3</text>
<text x="143" y="105.9">D2</text>
<text x="111.2" y="110">Pi5V</text>
<text x="168.2" y="112.8">C11</text>
<text x="176.4" y="112.8">104</text>
<text x="184.4" y="109.6">D3V3</text>
<text x="193" y="112.8">C12</text>
<text x="201.2" y="112.8">104</text>
<text x="61.3" y="117.2">LED GREEN</text>
<text x="77.7" y="117.2">4.7K</text>
<text x="124.6" y="117.2">10K</text>
<text x="135" y="117.2">LED RED</text>
<text x="54.9" y="122.7">M1</text>
<text x="187.4" y="122.3" transform="rotate(-90 187.4 122.3)">16</text>
<text x="48.3" y="126.9">20</text>
<text x="54.4" y="128.2">F3</text>
<text x="73.2" y="128.2">3V3B</text>
<text x="82.4" y="126.9">10</text>
<text x="133.1" y="132">USBWS</text>
<text x="133.1" y="129.2">USBSCK</text>
<text x="149" y="132">R5</text>
<text x="149" y="129.3">R4</text>
<text x="160" y="132">33</text>
<text x="160" y="129.3">33</text>
<text x="171.8" y="129.6">10</text>
<text x="171.8" y="126.9">13</text>
<text x="177.8" y="130.9">C1</text>
<text x="177.8" y="128.2">D1</text>
<text x="188.6" y="130.8" transform="rotate(-90 188.6 130.8)">VCC</text>
<text x="48.3" y="137.8">18</text>
<text x="48.3" y="132.4">19</text>
<text x="54.4" y="133.7">F2</text>
<text x="73.2" y="133.7">3V3A</text>
<text x="82.4" y="137.8">8</text>
<text x="82.4" y="132.4">9</text>
<text x="133.1" y="134.7">USBSD</text>
<text x="149" y="134.8">R6</text>
<text x="160" y="134.8">33</text>
<text x="173.1" y="135.1">3</text>
<text x="173.1" y="132.4">6</text>
<text x="177.8" y="136.4">A1</text>
<text x="177.8" y="133.7">B1</text>
<text x="184.7" y="134.8">U2</text>
<text x="195.3" y="136.4">C</text>
<text x="195.3" y="133.7">D</text>
<text x="200.4" y="137.8">7</text>
<text x="200.4" y="135.1">9</text>
<text x="200.4" y="132.4">12</text>
<text x="209.4" y="137.5">R8</text>
<text x="209.4" y="134.8">R7</text>
<text x="220.4" y="137.5">33</text>
<text x="220.4" y="134.8">33</text>
<text x="229.1" y="134.7">SCK</text>
<text x="229.1" y="137.4">WS</text>
<text x="48.3" y="143.3">17</text>
<text x="54.4" y="139.1">F1</text>
<text x="72.2" y="139.1">GND1</text>
<text x="82.4" y="143.3">7</text>
<text x="100.2" y="142.9">USBDSD</text>
<text x="171.8" y="143.3">14</text>
<text x="195.5" y="141.9">A</text>
<text x="195.5" y="139.1">B</text>
<text x="200.4" y="140.6">4</text>
<text x="209.4" y="140.2">R9</text>
<text x="220.4" y="140.2">33</text>
<text x="229.1" y="140.2">SD</text>
<text x="48.3" y="148.8">16</text>
<text x="54.4" y="144.6">F0</text>
<text x="73.9" y="144.6">DSD</text>
<text x="82.4" y="148.8">6</text>
<text x="100.2" y="148.4">USBMCK</text>
<text x="133.1" y="148.4">PiWS</text>
<text x="133.1" y="145.7">PiSCK</text>
<text x="149" y="148.5">R12</text>
<text x="149" y="145.7">R10</text>
<text x="160" y="148.5">33</text>
<text x="160" y="145.7">33</text>
<text x="171.8" y="146.1">11</text>
<text x="173.1" y="148.8">5</text>
<text x="177.8" y="147.4">C0</text>
<text x="177.8" y="144.6">D0</text>
<text x="195.5" y="147.4">S</text>
<text x="200.4" y="146.1">1</text>
<text x="209.4" y="145.7">R11</text>
<text x="220.4" y="145.7">33</text>
<text x="229.1" y="145.7">USB/PI</text>
<text x="48.3" y="154.3">15</text>
<text x="54.4" y="155.6">GND4</text>
<text x="54.4" y="150.1">DSD128</text>
<text x="72.4" y="150.1">MCLK</text>
<text x="72.6" y="155.6">LRCK</text>
<text x="82.4" y="154.3">5</text>
<text x="100.2" y="153.9">USBWS</text>
<text x="133.1" y="151.1">PiSD</text>
<text x="149" y="151.2">R13</text>
<text x="160" y="151.2">33</text>
<text x="173.1" y="151.6">2</text>
<text x="177.8" y="152.8">A0</text>
<text x="177.8" y="150.1">B0</text>
<text x="185.9" y="153.1" transform="rotate(-90 185.9 153.1)">OE</text>
<text x="191.3" y="153.1" transform="rotate(-90 191.3 153.1)">GND</text>
<text x="211.1" y="153.9">R14</text>
<text x="48.3" y="159.9">14</text>
<text x="54.4" y="161.1">GND3</text>
<text x="74.1" y="161.1">SCK</text>
<text x="82.4" y="159.9">4</text>
<text x="100.2" y="159.4">USBSCK</text>
<text x="184.7" y="159.1" transform="rotate(-90 184.7 159.1)">15</text>
<text x="190.1" y="157.7" transform="rotate(-90 190.1 157.7)">8</text>
<text x="211.1" y="157.2">4.7K</text>
<text x="239.6" y="159.2">2021-06-06</text>
<text x="239.6" y="161.9">PIN37 GPIO26</text>
<text x="48.3" y="165.3">13</text>
<text x="54.4" y="166.5">GND2</text>
<text x="72.5" y="166.5">DATA</text>
<text x="82.4" y="165.3">3</text>
<text x="100.2" y="164.8">USBSD</text>
<text x="239.6" y="164.6">PIN36 GPIO16</text>
<text x="239.6" y="167.3">PIN29 GPIO5</text>
<text x="48.3" y="170.8">12</text>
<text x="54.4" y="172">SDA</text>
<text x="74.3" y="172">SCL</text>
<text x="82.4" y="170.8">2</text>
<text x="179.2" y="170.4">74LVC257APW</text>
<text x="239.6" y="170">PIN31 GPIO6</text>
<text x="26.1" y="175.9">USBMUTEA</text>
<text x="48.3" y="176.3">11</text>
<text x="54.4" y="177.5">MUTE</text>
<text x="72.4" y="177.5">PLUG</text>
<text x="82.4" y="176.3">1</text>
<text x="94.1" y="175.9">R15</text>
<text x="105.2" y="175.9">33</text>
<text x="111.2" y="175.9">USBPLUG</text>
<text x="55.2" y="182.5">20PSOCKET</text>
<text x="129.3" y="185.5">R16</text>
<text x="145.8" y="185.5">D3</text>
<text x="55.8" y="189.4">AmaneroUSB</text>
<text x="111.2" y="189.6">USB/PI</text>
<text x="171" y="186.9">Title</text>
<text x="181.9" y="189.4">StationPiPro Daughter board</text>
<text x="127.3" y="196.8">4.7K</text>
<text x="137.8" y="196.8">LED GREEN</text>
<text x="171" y="195.1">Size</text>
<text x="173.7" y="197.9">A</text>
<text x="181.9" y="195.1">Document Number</text>
<text x="181.9" y="197.9">IanCanada</text>
<text x="261.5" y="195.1">Rev</text>
<text x="264.2" y="197.9">3.0</text>
<text x="171" y="203.4">Date:</text>
<text x="185.3" y="203.4">Tuesday, March 29, 2022</text>
<text x="225.9" y="203.4">Sheet</text>
<text x="239.6" y="203.4">2</text>
<text x="247.8" y="203.4">of</text>
<text x="256" y="203.4">2</text>
</g>
<g font-size="1.9">
<text x="35.1" y="11.1">5</text>
<text x="87.2" y="11.1">4</text>
<text x="139.4" y="11.1">3</text>
<text x="191.4" y="11.1">2</text>
<text x="243.6" y="11.1">1</text>
<text x="7.1" y="37.5">D</text>
<text x="270.4" y="37.5">D</text>
<text x="7.1" y="85.5">C</text>
<text x="270.4" y="85.5">C</text>
<text x="7.1" y="133.5">B</text>
<text x="270.4" y="133.5">B</text>
<text x="7.1" y="181.5">A</text>
<text x="270.4" y="181.5">A</text>
<text x="35.1" y="205.8">5</text>
<text x="87.2" y="205.8">4</text>
<text x="139.4" y="205.8">3</text>
<text x="191.4" y="205.8">2</text>
<text x="243.6" y="205.8">1</text>
</g>
</svg>
